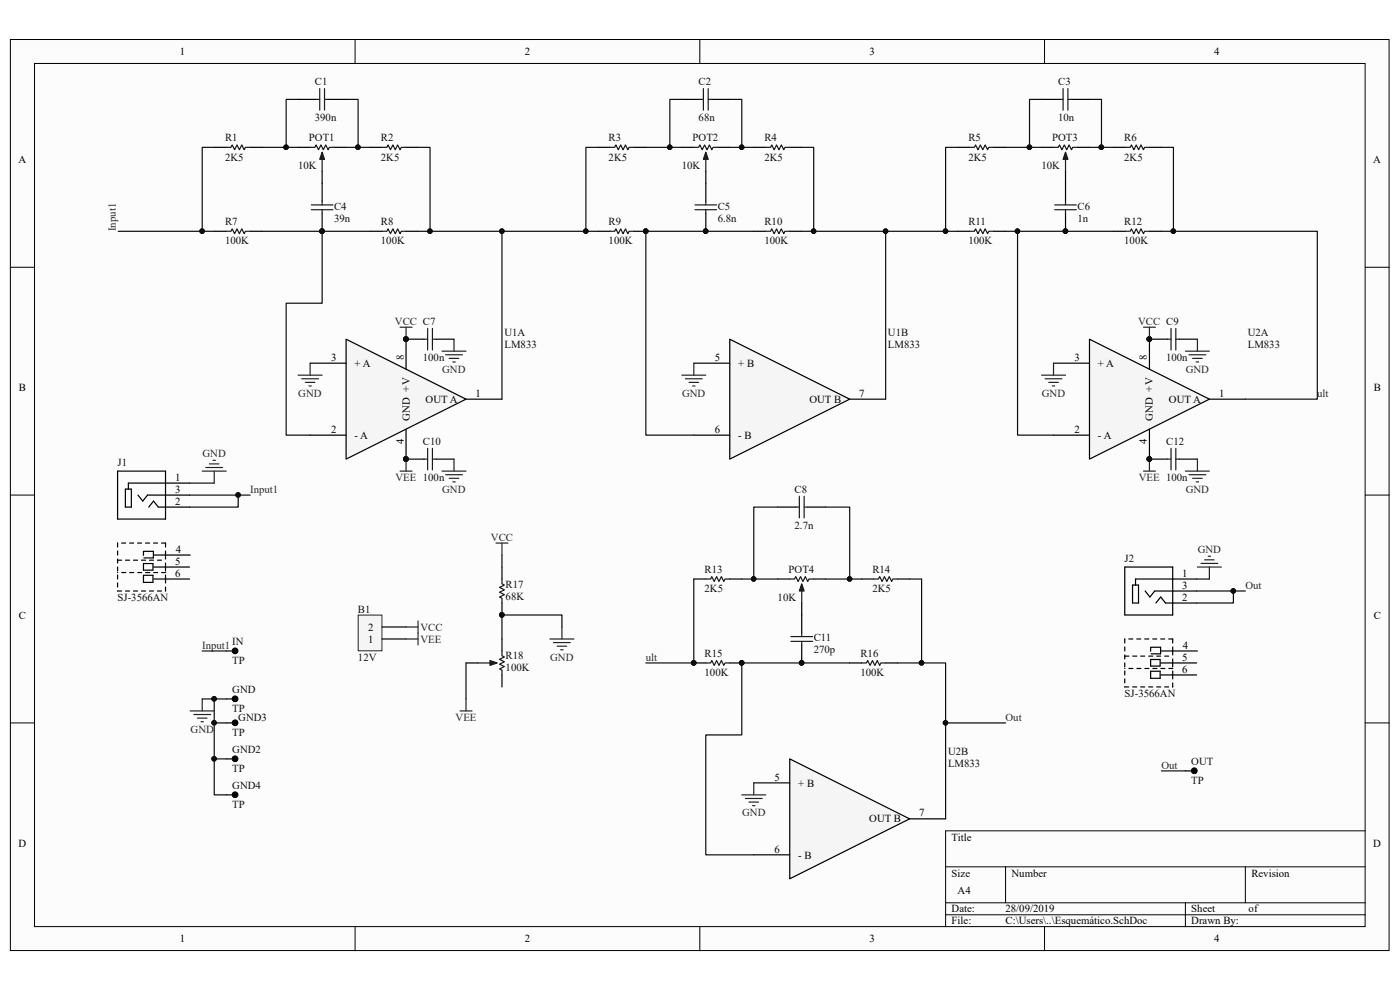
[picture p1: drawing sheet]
<svg xmlns="http://www.w3.org/2000/svg" width="297mm" height="210mm" viewBox="0 0 297 210" stroke-linecap="round" stroke-linejoin="round" font-family="sans-serif">
<path d="M2.2 8.4h292.5v193.2h-292.5z" fill="#fcfcfc"/>
<path d="M2.2 8.4h292.5v193.2h-292.5z" fill="none" stroke="#000" stroke-width=".21"/>
<path d="M7.4 13.5h282.2v183.1h-282.2z" fill="#fcfcfc"/>
<g fill="none" stroke="#000" stroke-width=".21">
<path d="M7.3 13.5h282.3v183.1h-282.3zM75.3 8.4v5.1M148.5 8.4v5.1M221.6 8.4v5.1M2.2 56.7h5.1M289.6 56.7h5.1M2.2 105h5.1M289.6 105h5.1M2.2 153.3h5.1M289.6 153.3h5.1M289.6 176.2h-89v20.4M75.3 196.6v5.1"/>
<path d="M148.5 196.6v5.1M200.6 183.9h89M200.6 191.5h89M200.6 194h89M213.3 183.9v7.6M221.6 196.6v5.1M251.5 191.5v5.1M264.2 183.9v7.6"/>
</g>
<path d="M45.4 31.3h2.6M53.1 31.3h2.5M78.5 31.3h2.6M86.1 31.3h2.6M45.4 49.1h2.6M53.1 49.1h2.5M78.5 49.1h2.6M86.1 49.1h2.6" fill="none" stroke="#000" stroke-width=".25"/>
<path d="M48 31.3h1l.3-.6 .5 1.1 .5-1.1 .5 1.1 .5-1.1 .5 1.1 .3-.5h1M68.3 33.8v2.5M81.1 31.3h1l.2-.6 .5 1.1 .5-1.1 .6 1.1 .5-1.1 .5 1.1 .2-.5h1M48 49.1h1l.3-.5 .5 1 .5-1 .5 1 .5-1 .5 1 .3-.5h1M81.1 49.1h1l.2-.5 .5 1 .5-1 .6 1 .5-1 .5 1 .2-.5h1" fill="none" stroke="#1c1c1c" stroke-width=".25"/>
<path d="M68.3 32.3l.5 1.5h-1z" fill="#1c1c1c"/>
<path d="M67.8 18.8v4.6M68.8 18.8v4.6M65.8 31.3h1l.3-.6 .5 1.1 .5-1.1 .5 1.1 .5-1.1 .5 1.1 .3-.5h1M67.1 21.1h.7M68.3 32.3l.5 1.5h-1zM68.8 21.1h.8M66 44.5h4.6M66 43.5h4.6M68.3 42.7v.8M68.3 44.5v.7" fill="none" stroke="#1c1c1c" stroke-width=".25"/>
<path d="M63.2 31.3h2.6M63.2 21.1h3.9M68.3 36.3v6.4M69.6 21.1h3.8M70.9 31.3h2.5M68.3 45.2v3.9" fill="none" stroke="#000" stroke-width=".25"/>
<circle cx="68.3" cy="49" r=".48" fill="#0e0e0e" stroke="#0e0e0e" stroke-width=".21"/>
<path d="M73.4 72l25.5 12.7-25.5 12.7z" fill="#f5f5f5"/>
<g fill="none" stroke="#000" stroke-width=".25">
<path d="M126.8 31.3h2.6M134.5 31.3h2.5M159.9 31.3h2.5M167.5 31.3h2.6M126.8 49.1h2.6M134.5 49.1h2.5M159.9 49.1h2.5M167.5 49.1h2.6M65.8 77h7.6M73.4 72l25.5 12.7-25.5 12.7zM86.1 72v6.3M65.8 92.3h7.6"/>
<path d="M86.1 91v6.4M98.9 84.7h7.6"/>
</g>
<g fill="#0e0e0e" stroke="#0e0e0e" stroke-width=".21">
<circle cx="86.1" cy="71.9" r=".48"/>
<circle cx="86.1" cy="97.4" r=".48"/>
<circle cx="137" cy="49" r=".48"/>
</g>
<path d="M129.4 31.3h1l.3-.6 .5 1.1 .5-1.1 .5 1.1 .5-1.1 .5 1.1 .3-.5h1M149.7 33.8v2.5M162.4 31.3h1.1l.2-.6 .5 1.1 .5-1.1 .5 1.1 .6-1.1 .5 1.1 .2-.5h1M129.4 49.1h1l.3-.5 .5 1 .5-1 .5 1 .5-1 .5 1 .3-.5h1M162.4 49.1h1.1l.2-.5 .5 1 .5-1 .5 1 .6-1 .5 1 .2-.5h1" fill="none" stroke="#1c1c1c" stroke-width=".25"/>
<path d="M149.7 32.3l.5 1.5h-1z" fill="#1c1c1c"/>
<g fill="none" stroke="#1c1c1c" stroke-width=".25">
<path d="M149.2 18.8v4.6M150.2 18.8v4.6M147.2 31.3h1l.3-.6 .5 1.1 .5-1.1 .5 1.1 .5-1.1 .5 1.1 .3-.5h1M148.5 21.1h.7M149.7 32.3l.5 1.5h-1zM150.2 21.1h.8M205.7 31.3h1l.3-.6 .5 1.1 .5-1.1 .5 1.1 .5-1.1 .5 1.1 .3-.5h1M226 33.8v2.5M238.8 31.3h1l.2-.6 .5 1.1 .5-1.1 .6 1.1 .5-1.1 .5 1.1 .2-.5h1M147.4 44.5h4.6M147.4 43.5h4.6M149.7 42.7v.8"/>
<path d="M149.7 44.5v.7M205.7 49.1h1l.3-.5 .5 1 .5-1 .5 1 .5-1 .5 1 .3-.5h1M238.8 49.1h1l.2-.5 .5 1 .5-1 .6 1 .5-1 .5 1 .2-.5h1"/>
</g>
<g fill="none" stroke="#000" stroke-width=".25">
<path d="M144.6 31.3h2.6M144.6 21.1h3.9M149.7 36.3v6.4M151 21.1h3.8M152.3 31.3h2.5M203.1 31.3h2.6M210.8 31.3h2.5M236.2 31.3h2.6M243.8 31.3h2.6M149.7 45.2v3.9M203.1 49.1h2.6M210.8 49.1h2.5"/>
<path d="M236.2 49.1h2.6M243.8 49.1h2.6"/>
</g>
<circle cx="149.7" cy="49" r=".48" fill="#0e0e0e" stroke="#0e0e0e" stroke-width=".21"/>
<path d="M226 32.3l.5 1.5h-1z" fill="#1c1c1c"/>
<path d="M225.5 18.8v4.6M226.5 18.8v4.6M223.5 31.3h1l.3-.6 .5 1.1 .5-1.1 .5 1.1 .5-1.1 .5 1.1 .3-.5h1M224.8 21.1h.7M226 32.3l.5 1.5h-1zM226.5 21.1h.8M223.8 44.5h4.5M223.8 43.5h4.5M226 42.7v.8M226 44.5v.7" fill="none" stroke="#1c1c1c" stroke-width=".25"/>
<path d="M221 31.3h2.5M221 21.1h3.8M226 36.3v6.4M227.3 21.1h3.8M228.6 31.3h2.5M226 45.2v3.9" fill="none" stroke="#000" stroke-width=".25"/>
<circle cx="226" cy="49" r=".48" fill="#0e0e0e" stroke="#0e0e0e" stroke-width=".21"/>
<path d="M231.1 72l25.5 12.7-25.5 12.7z" fill="#f5f5f5"/>
<g fill="none" stroke="#000" stroke-width=".25">
<path d="M86.1 72h3.9M92.5 72h3.8M223.5 77h7.6M231.1 72l25.5 12.7-25.5 12.7zM247.7 72h-3.9v6.3M250.2 72h3.8M86.1 97.4h3.9M92.5 97.4h3.8M223.5 92.3h7.6M243.8 91v6.4h3.9M250.2 97.4h3.8M256.6 84.7h7.6"/>
<path d="M48 138.1h2.3M48 148.3h2.3M48 153.3h2.3M48 161h2.3M48 168.6h2.3M251.5 163.5h2.3"/>
</g>
<g fill="#0e0e0e" stroke="#0e0e0e" stroke-width=".21">
<circle cx="243.8" cy="71.9" r=".48"/>
<circle cx="243.8" cy="97.4" r=".48"/>
<circle cx="86.1" cy="71.9" r=".48"/>
<circle cx="86.1" cy="97.4" r=".48"/>
</g>
<g fill="none" stroke="#1c1c1c" stroke-width=".25">
<path d="M90 72h.7M90.7 69.7v4.5M91.7 72h.8M91.7 69.7v4.5M247.7 72h.7M248.4 69.7v4.5M249.4 72h.8M249.4 69.7v4.5M90 97.4h.7M90.7 95.1v4.6M91.7 95.1v4.6M91.7 97.4h.8"/>
<path d="M247.7 97.4h.7M248.4 95.1v4.6M249.4 97.4h.8M249.4 95.1v4.6"/>
</g>
<g fill="none" stroke="#262626" stroke-width=".25">
<path d="M84.9 69.4h2.5M86.1 69.4v2.6M93.8 74.5h5.1M94.5 75.3h3.6M95.3 76h2M96.1 76.8h.5M96.3 72v2.5M242.6 69.4h2.5M243.8 69.4v2.6M251.5 74.5h5.1M252.2 75.3h3.6M253 76h2"/>
<path d="M253.8 76.8h.5M254 72v2.5M42.9 99.9h5.1M43.7 99.2h3.5M44.4 98.4h2.1M45.2 97.6h.5M45.4 99.9v2.6M84.9 99.9h2.5M86.1 97.4v2.5M93.8 99.9h5.1M96.3 97.4v2.5M242.6 99.9h2.5"/>
<path d="M243.8 97.4v2.5M251.5 99.9h5.1M254 97.4v2.5M94.5 100.7h3.6M95.3 101.5h2M96.1 102.2h.5M252.2 100.7h3.6M253 101.5h2M253.8 102.2h.5M40.4 150.8h5M41.1 151.6h3.6M41.9 152.3h2"/>
<path d="M42.6 153.1h.6M42.9 148.3v2.5"/>
</g>
<g fill="#000" stroke="#000" stroke-width=".21">
<circle cx="49.9" cy="138.1" r=".61"/>
<circle cx="49.9" cy="148.2" r=".61"/>
<circle cx="49.9" cy="153.3" r=".61"/>
<circle cx="49.9" cy="161" r=".61"/>
<circle cx="49.9" cy="168.6" r=".61"/>
<circle cx="253.4" cy="163.5" r=".61"/>
</g>
<path d="M154.8 72l25.5 12.7-25.5 12.7z" fill="#f5f5f5"/>
<path d="M147.2 77h7.6M154.8 72l25.5 12.7-25.5 12.7zM147.2 92.3h7.6M180.3 84.7h7.6M147.2 122.8h2.5M154.8 122.8h2.6M147.2 140.6h2.5M154.8 140.6h2.6M180.3 140.6h2.5M187.9 140.6h2.5" fill="none" stroke="#000" stroke-width=".25"/>
<path d="M149.7 122.8h1l.3-.5 .5 1 .5-1 .5 1 .5-1 .5 1 .3-.5h1M170.1 125.4v2.5M149.7 140.6h1l.3-.5 .5 1 .5-1 .5 1 .5-1 .5 1 .3-.5h1M182.8 140.6h1l.3-.5 .5 1 .5-1 .5 1 .5-1 .5 1 .3-.5h1" fill="none" stroke="#1c1c1c" stroke-width=".25"/>
<g fill="#0e0e0e" stroke="#0e0e0e" stroke-width=".21">
<circle cx="157.3" cy="140.6" r=".48"/>
<circle cx="147.2" cy="140.6" r=".48"/>
</g>
<path d="M170.1 123.8l.5 1.6h-1z" fill="#1c1c1c"/>
<path d="M167.5 122.8h1.1l.2-.5 .5 1 .5-1 .5 1 .5-1 .6 1 .2-.5h1M167.8 136.1h4.6M167.8 135h4.6M170.1 123.8l.5 1.6h-1zM170.1 134.3v.7M170.1 136.1v.7" fill="none" stroke="#1c1c1c" stroke-width=".25"/>
<path d="M165 122.8h2.5M170.1 127.9v6.4M170.1 136.8v3.8M172.6 122.8h2.6" fill="none" stroke="#000" stroke-width=".25"/>
<circle cx="170.1" cy="140.6" r=".48" fill="#0e0e0e" stroke="#0e0e0e" stroke-width=".21"/>
<path d="M167.5 161l25.5 12.7-25.5 12.7z" fill="#f5f5f5"/>
<g fill="none" stroke="#000" stroke-width=".25">
<path d="M24.9 99.9h10.2v10.2h-10.2zM26.6 103.7h1.3v3.9h-1.3zM29.3 105l1 1.3 1-1.3h8.9M30.4 119.5h2v1.4h-2zM30.5 116.9h2v1.4h-2M31.6 107.6l1-1.3 1 1.3h6.6M32.6 117.7h2.5M35.3 117.7h5.1M40.2 102.5h-13v1.2M165 107.6h3.8M171.4 107.6h3.8M30.4 122h2v1.5h-2z"/>
<path d="M32.6 122.8h7.6M32.6 120.3h7.6M182.8 122.8h2.5M190.4 122.8h2.6M238.6 120.3h10.2v10.2h-10.2zM240.3 124.1h1.2v3.8h-1.2zM242.9 125.4l1 1.2 1.1-1.2h8.9M244.1 139.9h2v1.4h-2zM244.2 137.3h2v1.4h-2M245.2 127.9l1-1.3 1.1 1.3h6.6M246.2 138.1h2.6M248.9 138.1h5.1"/>
<path d="M253.9 122.8h-13v1.3M244.1 142.4h2v1.5h-2zM246.2 143.2h7.7M246.2 140.6h7.7M159.9 166.1h7.6M167.5 161l25.5 12.7-25.5 12.7zM193 173.7h7.6M159.9 181.3h7.6"/>
</g>
<path d="M168.8 107.6h.8M169.6 105.3v4.6M170.6 107.6h.8M170.6 105.3v4.6M185.3 122.8h1.1l.2-.5 .5 1 .5-1 .5 1 .5-1 .6 1 .2-.5h1" fill="none" stroke="#1c1c1c" stroke-width=".25"/>
<g fill="none" stroke="#262626" stroke-width=".25">
<path d="M63.2 79.6h5.1M65.8 77v2.6M144.6 79.6h5.1M147.2 77v2.6M221 79.6h5M223.5 77v2.6M64 80.3h3.6M64.8 81.1h2M65.5 81.9h.5M145.4 80.3h3.6M146.2 81.1h2M146.9 81.9h.5"/>
<path d="M221.7 80.3h3.6M222.5 81.1h2M223.2 81.9h.6M254.8 119.5h3.5M255.5 118.8h2.1M256.3 118h.5M86.1 133h2.6M86.1 135.5h2.6M88.7 131.7v5.1M254 120.3h5.1M256.6 120.3v2.5M157.4 168.6h5"/>
<path d="M158.1 169.4h3.6M158.9 170.1h2M159.7 170.9h.5M159.9 166.1v2.5"/>
</g>
<g fill="none" stroke="#000" stroke-width=".25" stroke-dasharray=".8 .8">
<path d="M24.9 118.8h10.1M24.9 115.2v10.2M30.4 116.9v1.4M35.1 117.7v-2.5M35.1 115.2h-10.2M24.9 125.4h10.2M35.1 120.3v-2.6M35.1 122.8v-2.5M35.1 125.4v-2.6M35.1 121.5h-10.2M238.6 139.2h10.1M238.6 135.5v10.2"/>
<path d="M244.1 137.3v1.4M248.8 138.1v-2.6M248.8 135.5h-10.2M238.6 145.7h10.2M248.8 140.6v-2.5M248.8 143.2v-2.6M248.8 145.7v-2.5M248.8 141.8h-10.2"/>
</g>
<path d="M76 130.5h5v7.5h-5z" fill="#f5f5f5"/>
<path d="M76 130.5h5v7.5h-5z" fill="none" stroke="#262626" stroke-width=".21"/>
<path d="M81.1 135.5h5M81.1 133h5M106.5 120.3v2.5M106.5 127.9v2.6" fill="none" stroke="#000" stroke-width=".25"/>
<path d="M105.2 115.2h2.6M106.5 115.2v2.5M116.7 135.5h5.1M117.4 136.3h3.6M118.2 137.1h2M119 137.8h.5M119.2 133v2.5M97.6 150.8h2.5M98.9 148.3v2.5" fill="none" stroke="#262626" stroke-width=".25"/>
<circle cx="106.5" cy="130.4" r=".48" fill="#0e0e0e" stroke="#0e0e0e" stroke-width=".21"/>
<path d="M106.5 122.8v1l.5 .3-1 .5 1 .5-1 .5 1 .5-1 .5 .5 .3v1M101.4 140.6h2.5" fill="none" stroke="#1c1c1c" stroke-width=".25"/>
<path d="M103.9 140.1l1.6 .5-1.6 .5z" fill="#1c1c1c"/>
<path d="M106.5 138.1v1l.5 .3-1 .5 1 .5-1 .5 1 .5-1 .5 .5 .3v1M103.9 140.1l1.6 .5-1.6 .5z" fill="none" stroke="#1c1c1c" stroke-width=".25"/>
<path d="M106.5 135.5v2.6M98.9 140.6h2.5M106.5 143.2v2.5" fill="none" stroke="#000" stroke-width=".25"/>
<g fill="none" stroke="#0e0e0e" stroke-width=".25">
<path d="M45.4 31.3h-2.5v17.8h2.5M55.6 31.3h7.6M63.2 21.1h-2.5v10.2M73.4 21.1h2.6v10.2M73.4 31.3h5.1M88.7 31.3h2.5v17.8h-2.5M126.8 31.3h-2.5v17.8h2.5M137 31.3h7.6M144.6 21.1h-2.5v10.2M154.8 21.1h2.6v10.2M154.8 31.3h5.1M170.1 31.3h2.5v17.8h-2.5"/>
<path d="M203.1 31.3h-2.5v17.8h2.5M213.3 31.3h7.7M221 21.1h-2.6v10.2M231.1 21.1h2.6v10.2M231.1 31.3h5.1M246.4 31.3h2.5v17.8h-2.5M25.1 49.1h17.8M55.6 49.1h22.9M68.3 49.1v15.2h-7.6v28h5.1M91.2 49.1h15.3v35.6M106.5 49.1h17.8M159.9 49.1h-22.9v43.2h10.2"/>
<path d="M172.6 49.1h15.3v35.6M187.9 49.1h12.7M213.3 49.1h22.9M215.9 49.1v43.2h7.6M248.9 49.1h30.6v35.6h-15.3M40.2 105h12.9M40.2 102.5h5.2M50.5 105v2.6h-10.3M106.5 117.7v2.6M165 107.6h-5.1v15.2M175.2 107.6h5.1v15.2M42.9 138.1h5.1"/>
<path d="M119.2 133v-2.5h-12.7v5M147.2 122.8v17.8h-10.2M157.4 122.8h7.6M175.2 122.8h7.6M193 122.8h2.5v17.8h-5.1M253.9 125.4h10.3M253.9 122.8h2.7M261.7 125.4v2.5h-7.8M42.9 148.3h2.5M45.4 153.3h2.6M48 148.3h-2.6v20.3h2.6M98.9 140.6v7.7"/>
<path d="M180.3 140.6h-22.9v15.3h-7.7v25.4h10.2M195.5 140.6h5.1v33.1M200.6 153.3h12.7M45.4 161h2.6M246.4 163.5h5.1"/>
</g>
<g fill="#0e0e0e" stroke="#0e0e0e" stroke-width=".21">
<circle cx="42.9" cy="49" r=".48"/>
<circle cx="91.2" cy="49" r=".48"/>
<circle cx="60.7" cy="31.2" r=".48"/>
<circle cx="75.9" cy="31.2" r=".49"/>
<circle cx="124.3" cy="49" r=".48"/>
<circle cx="172.6" cy="49" r=".48"/>
<circle cx="142.1" cy="31.2" r=".48"/>
<circle cx="157.3" cy="31.2" r=".48"/>
<circle cx="187.9" cy="49" r=".48"/>
<circle cx="200.6" cy="49" r=".48"/>
<circle cx="248.9" cy="49" r=".48"/>
<circle cx="218.4" cy="31.2" r=".48"/>
<circle cx="233.6" cy="31.2" r=".49"/>
<circle cx="106.5" cy="49" r=".48"/>
<circle cx="45.4" cy="161" r=".48"/>
<circle cx="45.4" cy="153.3" r=".48"/>
<circle cx="45.4" cy="148.2" r=".48"/>
<circle cx="195.5" cy="140.6" r=".48"/>
<circle cx="147.2" cy="140.6" r=".48"/>
<circle cx="159.9" cy="122.8" r=".48"/>
<circle cx="180.2" cy="122.8" r=".48"/>
<circle cx="261.6" cy="125.3" r=".48"/>
<circle cx="68.3" cy="49" r=".48"/>
<circle cx="149.7" cy="49" r=".48"/>
<circle cx="137" cy="49" r=".48"/>
<circle cx="215.8" cy="49" r=".48"/>
<circle cx="170.1" cy="140.6" r=".48"/>
<circle cx="157.3" cy="140.6" r=".48"/>
<circle cx="200.6" cy="153.3" r=".48"/>
<circle cx="106.5" cy="130.4" r=".48"/>
<circle cx="226" cy="49" r=".48"/>
<circle cx="50.5" cy="105" r=".48"/>
</g>
<g font-size="2.3">
<text x="38.2" y="11.7">1</text>
<text x="111.3" y="11.7">2</text>
<text x="184.4" y="11.7">3</text>
<text x="257.6" y="11.7">4</text>
<text x="3.9" y="34.6">A</text>
<text x="291.3" y="34.6">A</text>
<text x="70.2" y="76.5">3</text>
<text x="75.2" y="77.8">+ A</text>
<text x="85.6" y="76.3" transform="rotate(-90 85.6 76.3)">8</text>
<text x="151.6" y="76.5">5</text>
<text x="156.6" y="77.8">+ B</text>
<text x="228" y="76.5">3</text>
<text x="232.9" y="77.8">+ A</text>
<text x="243.3" y="76.3" transform="rotate(-90 243.3 76.3)">8</text>
<text x="4" y="82.9">B</text>
<text x="291.4" y="82.9">B</text>
<text x="86.9" y="89.2" transform="rotate(-90 86.9 89.2)">GND +V</text>
<text x="90.3" y="85.4">OUT A</text>
<text x="100.9" y="84.2">1</text>
<text x="171.7" y="85.4">OUT B</text>
<text x="182.3" y="84.2">7</text>
<text x="244.6" y="89.2" transform="rotate(-90 244.6 89.2)">GND +V</text>
<text x="248" y="85.4">OUT A</text>
<text x="258.6" y="84.2">1</text>
<text x="70.2" y="91.8">2</text>
<text x="75.2" y="93.1">- A</text>
<text x="85.6" y="94.2" transform="rotate(-90 85.6 94.2)">4</text>
<text x="151.6" y="91.8">6</text>
<text x="156.6" y="93.1">- B</text>
<text x="228" y="91.8">2</text>
<text x="232.9" y="93.1">- A</text>
<text x="243.3" y="94.2" transform="rotate(-90 243.3 94.2)">4</text>
<text x="37.2" y="102">1</text>
<text x="37.2" y="107.1">2</text>
<text x="37.2" y="104.5">3</text>
<text x="37.2" y="119.8">5</text>
<text x="37.3" y="117.2">4</text>
<text x="37.2" y="122.3">6</text>
<text x="250.8" y="124.9">3</text>
<text x="250.8" y="122.3">1</text>
<text x="4" y="131.2">C</text>
<text x="250.8" y="127.4">2</text>
<text x="291.4" y="131.2">C</text>
<text x="78.1" y="136.3">1</text>
<text x="78.1" y="133.8">2</text>
<text x="250.9" y="137.6">4</text>
<text x="250.8" y="142.7">6</text>
<text x="250.8" y="140.1">5</text>
<text x="164.3" y="165.6">5</text>
<text x="169.3" y="166.8">+ B</text>
<text x="195" y="173.2">7</text>
<text x="3.9" y="179.6">D</text>
<text x="184.4" y="174.5">OUT B</text>
<text x="201.9" y="178.3">Title</text>
<text x="291.3" y="179.6">D</text>
<text x="164.3" y="180.8">6</text>
<text x="169.3" y="182.1">- B</text>
<text x="201.9" y="185.9">Size</text>
<text x="214.6" y="185.9">Number</text>
<text x="265.5" y="185.9">Revision</text>
<text x="203.2" y="189.7">A4</text>
<text x="201.9" y="193.5">Date:</text>
<text x="201.9" y="196.1">File:</text>
<text x="213.3" y="193.5">28/09/2019</text>
<text x="213.3" y="196.1">C:\Users\..\Esquemático.SchDoc</text>
<text x="252.7" y="193.5">Sheet</text>
<text x="252.7" y="196.1">Drawn By:</text>
<text x="264.9" y="193.5">of</text>
<text x="38.2" y="199.9">1</text>
<text x="111.3" y="199.9">2</text>
<text x="184.4" y="199.9">3</text>
<text x="257.6" y="199.9">4</text>
</g>
<g font-size="2.3" fill="#0e0e0e">
<text x="66.8" y="18">C1</text>
<text x="148.2" y="18">C2</text>
<text x="224.5" y="18">C3</text>
<text x="66.8" y="25.7">390n</text>
<text x="148.2" y="25.7">68n</text>
<text x="224.5" y="25.7">10n</text>
<text x="47.7" y="30">R1</text>
<text x="47.7" y="34.1">2K5</text>
<text x="63.2" y="35.9">10K</text>
<text x="65.5" y="30">POT1</text>
<text x="80.8" y="30">R2</text>
<text x="80.8" y="34.1">2K5</text>
<text x="129.1" y="30">R3</text>
<text x="129.1" y="34.1">2K5</text>
<text x="144.6" y="35.9">10K</text>
<text x="146.9" y="30">POT2</text>
<text x="162.2" y="30">R4</text>
<text x="162.2" y="34.1">2K5</text>
<text x="205.4" y="30">R5</text>
<text x="205.4" y="34.1">2K5</text>
<text x="220.9" y="35.9">10K</text>
<text x="223.2" y="30">POT3</text>
<text x="238.5" y="30">R6</text>
<text x="238.5" y="34.1">2K5</text>
<text x="47.7" y="47.8">R7</text>
<text x="70.9" y="44.5">C4</text>
<text x="70.9" y="47">39n</text>
<text x="80.8" y="47.8">R8</text>
<text x="129.1" y="47.8">R9</text>
<text x="152.3" y="44.5">C5</text>
<text x="152.3" y="47">6.8n</text>
<text x="162.2" y="47.8">R10</text>
<text x="205.4" y="47.8">R11</text>
<text x="228.6" y="44.5">C6</text>
<text x="228.6" y="47">1n</text>
<text x="238.5" y="47.8">R12</text>
<text x="47.7" y="51.9">100K</text>
<text x="80.8" y="51.9">100K</text>
<text x="129.1" y="51.9">100K</text>
<text x="162.2" y="51.9">100K</text>
<text x="205.4" y="51.9">100K</text>
<text x="238.5" y="51.9">100K</text>
<text x="107" y="71.2">U1A</text>
<text x="188.4" y="71.2">U1B</text>
<text x="264.7" y="71.2">U2A</text>
<text x="89.7" y="76.5">100n</text>
<text x="107" y="73.7">LM833</text>
<text x="188.4" y="73.7">LM833</text>
<text x="247.4" y="76.5">100n</text>
<text x="264.7" y="73.7">LM833</text>
<text x="89.7" y="94.4">C10</text>
<text x="247.4" y="94.4">C12</text>
<text x="24.9" y="98.8">J1</text>
<text x="168.6" y="104.5">C8</text>
<text x="168.6" y="112.1">2.7n</text>
<text x="238.6" y="119.1">J2</text>
<text x="107.3" y="124.6">R17</text>
<text x="149.5" y="121.6">R13</text>
<text x="149.5" y="125.6">2K5</text>
<text x="167.3" y="121.6">POT4</text>
<text x="185.1" y="121.6">R14</text>
<text x="185.1" y="125.6">2K5</text>
<text x="24.9" y="127.5">SJ-3566AN</text>
<text x="75.9" y="130">B1</text>
<text x="107.3" y="127.2">68K</text>
<text x="165" y="127.4">10K</text>
<text x="49.3" y="136.8">IN</text>
<text x="172.6" y="136.1">C11</text>
<text x="49.3" y="140.9">TP</text>
<text x="75.9" y="140.1">12V</text>
<text x="107.3" y="139.9">R18</text>
<text x="107.3" y="142.4">100K</text>
<text x="149.5" y="139.4">R15</text>
<text x="149.5" y="143.4">100K</text>
<text x="172.6" y="138.6">270p</text>
<text x="182.5" y="139.4">R16</text>
<text x="182.5" y="143.4">100K</text>
<text x="49.3" y="147">GND</text>
<text x="238.6" y="147.8">SJ-3566AN</text>
<text x="49.3" y="151.1">TP</text>
<text x="50.5" y="152.9">GND3</text>
<text x="49.3" y="156.2">TP</text>
<text x="49.3" y="159.7">GND2</text>
<text x="201.1" y="160.2">U2B</text>
<text x="49.3" y="163.8">TP</text>
<text x="49.3" y="167.3">GND4</text>
<text x="201.1" y="162.8">LM833</text>
<text x="252.7" y="162.3">OUT</text>
<text x="252.7" y="166.3">TP</text>
<text x="49.3" y="171.4">TP</text>
</g>
<g font-size="2.3" fill="#262626">
<text x="24.6" y="49.1" transform="rotate(-90 24.6 49.1)">Input1</text>
<text x="83.8" y="68.9">VCC C7</text>
<text x="241.5" y="68.9">VCC C9</text>
<text x="93.8" y="79.1">GND</text>
<text x="251.5" y="79.1">GND</text>
<text x="63.3" y="84.2">GND</text>
<text x="144.7" y="84.2">GND</text>
<text x="221" y="84.2">GND</text>
<text x="279.4" y="84.2">ult</text>
<text x="43" y="96.9">GND</text>
<text x="83.9" y="102">VEE 100n</text>
<text x="241.6" y="102">VEE 100n</text>
<text x="53.1" y="104.5">Input1</text>
<text x="93.8" y="104.5">GND</text>
<text x="251.5" y="104.5">GND</text>
<text x="104.1" y="114.7">VCC</text>
<text x="254.1" y="117.2">GND</text>
<text x="264.2" y="124.9">Out</text>
<text x="42.9" y="137.6">Input1</text>
<text x="89.2" y="133.8">VCC</text>
<text x="89.2" y="136.3">VEE</text>
<text x="116.7" y="140.1">GND</text>
<text x="137" y="140.1">ult</text>
<text x="40.4" y="155.4">GND</text>
<text x="96.6" y="152.9">VEE</text>
<text x="213.3" y="152.9">Out</text>
<text x="246.4" y="163">Out</text>
<text x="157.4" y="173.2">GND</text>
</g>
</svg>
